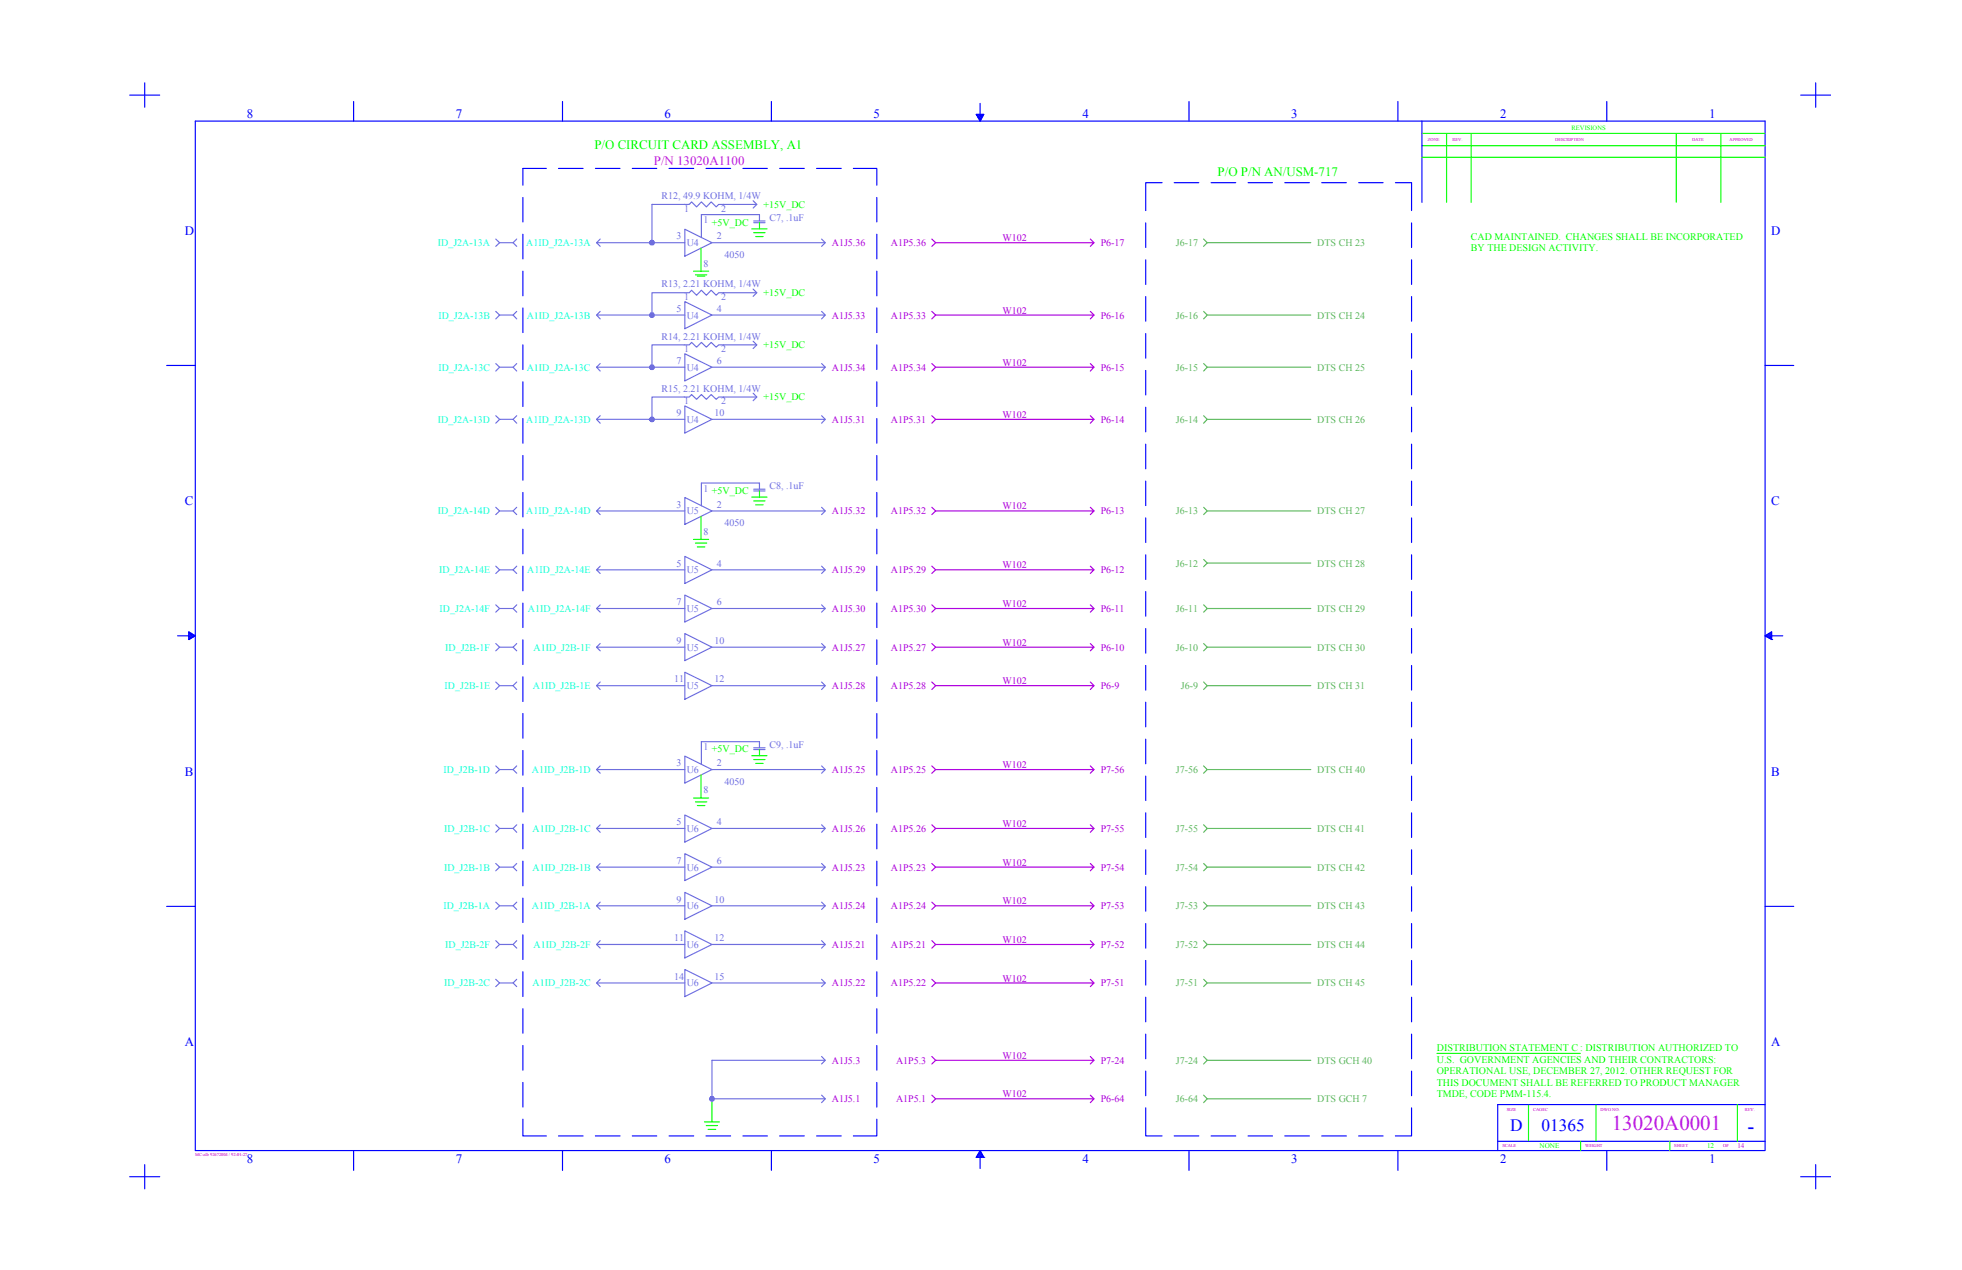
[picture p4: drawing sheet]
<svg xmlns="http://www.w3.org/2000/svg" width="432mm" height="279mm" viewBox="0 0 432 279" stroke-linecap="round" stroke-linejoin="round" font-family="sans-serif">
<!-- layer: Layout -->
<g fill="none" stroke="#00f" stroke-width=".25">
<path d="M31.8 18.2v5.4M399.6 18.2v5.4M28.5 20.9h6.7M43 26.6h345.5v226.5h-345.5zM77.8 22.3v4.3M123.8 22.3v4.3M169.8 22.3v4.3M214.9 25.2h1.6l-.8 1.4-.8-1.4 1 1.1M215.1 25.2l.9 .9M215.2 25.8l.6 .6M215.3 25.2l.8 .8M215.5 26.3l.2 .3"/>
<path d="M215.6 25.2l.6 .6M215.7 22.7v2.5M215.8 25.2l.5 .5M216 25.2l.3 .3M216.3 25.2l.1 .1M216.5 25.2h.1M261.7 22.3v4.3M307.7 22.3v4.3M312.9 26.6v17.9M353.6 22.3v4.3M396.3 20.9h6.6M36.7 80.4h6.3"/>
<path d="M388.5 80.4h6.3M39.1 139.9h2.4M41.5 139l1.5 .9-1.5 .8zM41.5 140l.5 .4M41.5 139.8l.6 .5M41.5 139.5l.8 .8M41.5 139.2l1 1M41.5 139l1.1 1.1M42.1 139.3l.7 .7M42.7 139.7l.2 .2M388.5 139.9l1.4-.9v1.7zM388.8 139.7l-.3 .2"/>
<path d="M389.4 139.3l-.7 .7M389.9 139.9h2.5M389.9 140l-.5 .4M389.9 139.8l-.6 .5M389.9 139.5l-.8 .8M389.9 139.2l-.9 1M389.9 139l-1.1 1.1M41.5 140.7h.1M41.5 140.4l.2 .2M41.5 140.2l.3 .3M389.9 140.7h.1M389.9 140.4l-.1 .2"/>
<path d="M389.9 140.2l-.3 .3M36.7 199.4h6.3M388.5 199.4h6.3M28.5 258.9h6.7M31.8 256.2v5.3M77.8 253.1v4.4M123.8 253.1v4.4M169.8 253.1v4.4M214.9 254.6l.8-1.5 .8 1.5M214.9 254.6h1.6M215.7 254.6v2.5M215.7 253.2l-.2 .2"/>
<path d="M215.8 253.4l-.6 .7M215.9 253.5l-1 1.1M216 253.7l-.9 .9M216.1 253.8l-.8 .8M216.2 254l-.6 .6M216.3 254.1l-.5 .5M216.3 254.3l-.3 .3M216.4 254.4l-.1 .2M216.5 254.6h.1M261.7 253.1v4.4M307.7 253.1v4.4M329.6 251.1h58.9"/>
<path d="M353.6 253.1v4.4M388.5 243h-58.9v10.1M396.3 258.9h6.6M399.6 256.2v5.3"/>
</g>
<g fill="none" stroke="#0f0" stroke-width=".25">
<path d="M312.9 29.4h75.5M312.9 32.1h75.6M312.9 34.6h75.6M318.4 29.4v15.1M323.8 29.4v15.1M368.9 29.4v15.1M378.7 29.4v15.1M316.2 231.7h31.6M336.4 243v8M347.9 251.1v2M351.3 243v8.1M367.5 251.1v2"/>
<path d="M382.4 243v8.1"/>
</g>
<!-- layer: Asset Outline -->
<g fill="none" stroke="#00f" stroke-width=".25">
<path d="M120.2 37.1h-5.1v3.6M122.9 37.1h5.4M131 37.1h5.5M139.2 37.1h5.3M147.2 37.1h5.5M155.4 37.1h5.4M163.5 37.1h5.4M171.6 37.1h5.4M179.7 37.1h5.4M187.8 37.1h5.2v3.6M115.1 43.4v5.4M115.1 51.5v5.5"/>
<path d="M115.1 59.7v5.4M193 43.4v5.4M193 51.5v5.5M193 59.7v5.4M252.2 49v5.5M252.2 57.2v5.4M255.7 40.2h-3.5v6.1M258.4 40.2h5.4M266.5 40.2h5.5M274.7 40.2h5.3M282.8 40.2h5.4M290.9 40.2h5.4"/>
<path d="M299 40.2h5.4M307.1 40.2h3.6v6.1M310.7 49v5.5M310.7 57.2v5.4M115.1 67.7v5.5M115.1 75.9v5.4M193 67.7v5.5M193 75.9v5.4M252.2 65.2v5.5M252.2 73.4v5.4M310.7 65.2v5.5M310.7 73.4v5.4"/>
<path d="M115.1 84v5.4M115.1 92.1v5.4M193 84v5.4M193 92.1v5.4M252.2 81.5v5.4M252.2 89.6v5.4M252.2 97.7v5.4M310.7 81.5v5.4M310.7 89.6v5.4M310.7 97.7v5.4M115.1 100.2v5.4M115.1 108.3v5.4"/>
<path d="M115.1 116.4v5.4M193 100.2v5.4M193 108.3v5.4M193 116.4v5.4M252.2 105.8v5.4M252.2 113.9v5.5M310.7 105.8v5.4M310.7 113.9v5.5M115.1 124.6v5.4M115.1 132.7v5.4M193 124.6v5.4M193 132.7v5.4"/>
<path d="M252.2 122.1v5.4M252.2 130.1v5.5M252.2 138.3v5.4M310.7 122.1v5.4M310.7 130.1v5.5M310.7 138.3v5.4M115.1 140.8v5.4M115.1 148.9v5.4M115.1 157v5.4M193 140.8v5.4M193 148.9v5.4M193 157v5.4"/>
<path d="M252.2 146.4v5.4M252.2 154.5v5.4M310.7 146.4v5.4M310.7 154.5v5.4M115.1 165.1v5.4M115.1 173.2v5.5M193 165.1v5.4M193 173.2v5.5M252.2 162.6v5.4M252.2 170.7v5.4M252.2 178.8v5.4M310.7 162.6v5.4"/>
<path d="M310.7 170.7v5.4M310.7 178.8v5.4M115.1 181.3v5.4M115.1 189.5v5.4M115.1 197.6v5.4M193 181.3v5.4M193 189.5v5.4M193 197.6v5.4M252.2 187v5.4M252.2 195.1v5.4M310.7 187v5.4M310.7 195.1v5.4"/>
<path d="M115.1 205.7v5.4M115.1 213.8v5.4M193 205.7v5.4M193 213.8v5.4M252.2 203.2v5.4M252.2 211.3v5.4M252.2 219.4v5.4M310.7 203.2v5.4M310.7 211.3v5.4M310.7 219.4v5.4M115.1 221.9v5.4M115.1 230v5.4"/>
<path d="M115.1 238.1v5.5M193 221.9v5.4M193 230v5.4M193 238.1v5.5M252.2 227.5v5.4M252.2 235.6v5.5M310.7 227.5v5.4M310.7 235.6v5.5M115.1 246.2v3.7h5.1M122.9 249.9h5.4M131 249.9h5.5M139.2 249.9h5.3"/>
<path d="M147.2 249.9h5.5M155.4 249.9h5.4M163.5 249.9h5.4M171.6 249.9h5.4M179.7 249.9h5.4M193 246.2v3.7h-5.2M252.2 243.7v6.2h3.5M258.4 249.9h5.4M266.5 249.9h5.5M274.7 249.9h5.3M282.8 249.9h5.4M290.9 249.9h5.4"/>
<path d="M299 249.9h5.4M310.7 243.7v6.2h-3.6"/>
</g>
<!-- layer: PWB -->
<g fill="none" stroke="#0f0" stroke-width=".25">
<path d="M152.6 59.7h3.4M154.3 54.6v5.1M165.5 50.3h3.3M165.9 51.2h2.5M166.3 52h1.7M167.1 49v1.3M153 60.5h2.5M153.5 60.8h1.6M152.6 118.7h3.4M153 119.5h2.5M154.3 113.6v5.1M165.5 109.4h3.3"/>
<path d="M165.9 110.2h2.5M166.3 111.1h1.7M167.1 108v1.4M153.5 120.3h1.6M152.6 175.6h3.4M153 176.4h2.5M153.5 177.2h1.6M154.3 170.5v5.1M165.5 166.3h3.3M165.9 167.1h2.5M166.3 168h1.7M167.1 164.9v1.4"/>
<path d="M155 246.8h3.3M155.4 247.6h2.5M155.8 248.5h1.7M156.7 241.7v5.1"/>
</g>
<g fill="none" stroke="#6e6edd" stroke-width=".25">
<path d="M109.1 52.6l.9 .8-.9 .8M110 53.4h2.9M113.7 52.6l-.8 .8 .8 .8M131.3 53.4h19.4M132.1 52.6l-.8 .8 .8 .8M150.7 50.4l6 3-6 3zM156.7 53.4h24.9M165.7 44.2l.9 .8-.9 .8M165.9 49h2.5M165.9 48.6h2.5M166.6 45h-8.4l-.6 .5-1.1-1.1-1 1.1-1.1-1.1-1.1 1.1-1.1-1.1-.5 .6h-8.2v8.4M167.1 48.6v-1.4h-12.7v5.1"/>
<path d="M180.8 52.6l.8 .8-.8 .8M109.1 68.5l.9 .8-.9 .9M109.1 80l.9 .8-.9 .8M110 69.3h2.9M113.7 68.5l-.8 .8 .8 .9M113.7 80l-.8 .8 .8 .8M131.3 69.3h19.4M132.1 68.5l-.8 .8 .8 .9M132.1 80l-.8 .8 .8 .8M150.7 66.4l6 2.9-6 3zM150.7 77.8l6 3-6 3zM156.7 69.3h24.9"/>
<path d="M165.7 75.1l.9 .8-.9 .8M165.7 63.6l.9 .8-.9 .8M166.6 75.9h-8.4l-.6 .5-1.1-1.1-1 1.1-1.1-1.1-1.1 1.1-1.1-1.1-.5 .6h-8.2v4.9M166.6 64.4h-8.4l-.6 .6-1.1-1.1-1 1.1-1.1-1.1-1.1 1.1-1.1-1.1-.5 .5h-8.2v4.9M180.8 68.5l.8 .8-.8 .9M180.8 80l.8 .8-.8 .8M109.1 91.5l.9 .8-.9 .8M110 80.8h2.9M110 92.3h2.9M113.7 91.5l-.8 .8 .8 .8M131.3 80.8h19.4M131.3 92.3h19.4"/>
<path d="M132.1 91.5l-.8 .8 .8 .8M150.7 89.3l6 3-6 3zM156.7 80.8h24.9M156.7 92.3h24.9M165.7 86.5l.9 .8-.9 .9M166.6 87.3h-8.4l-.6 .6-1.1-1.1-1 1.1-1.1-1.1-1.1 1.1-1.1-1.1-.5 .5h-8.2v5M180.8 91.5l.8 .8-.8 .8M109.1 111.6l.9 .8-.9 .8M110 112.4h2.9M113.7 111.6l-.8 .8 .8 .8M131.3 112.4h19.4M132.1 111.6l-.8 .8 .8 .8"/>
<path d="M150.7 109.4l6 3-6 3zM156.7 112.4h24.9M165.9 108h2.5M165.9 107.6h2.5M167.1 107.6v-1.3h-12.7v5M180.8 111.6l.8 .8-.8 .8M109.1 124.6l.9 .8-.9 .8M109.1 133.1l.9 .8-.9 .8M110 125.4h2.9M110 133.9h2.9M113.7 124.6l-.8 .8 .8 .8M113.7 133.1l-.8 .8 .8 .8"/>
<path d="M131.3 125.4h19.4M131.3 133.9h19.4M132.1 124.6l-.8 .8 .8 .8M132.1 133.1l-.8 .8 .8 .8M150.7 122.4l6 3-6 3zM150.7 130.9l6 3-6 2.9zM150.7 139.4l6 3-6 2.9zM156.7 125.4h24.9M156.7 133.9h24.9M180.8 124.6l.8 .8-.8 .8M180.8 133.1l.8 .8-.8 .8M109.1 141.6l.9 .8-.9 .8"/>
<path d="M109.1 150l.9 .8-.9 .9M110 142.4h2.9M110 150.8h2.9M113.7 141.6l-.8 .8 .8 .8M113.7 150l-.8 .8 .8 .9M131.3 142.4h19.4M131.3 150.8h19.4M132.1 141.6l-.8 .8 .8 .8M132.1 150l-.8 .8 .8 .9M150.7 147.9l6 2.9-6 3.1zM156.7 142.4h24.9M156.7 150.8h24.9"/>
<path d="M180.8 141.6l.8 .8-.8 .8M180.8 150l.8 .8-.8 .9M109.1 168.5l.9 .8-.9 .8M110 169.3h2.9M113.7 168.5l-.8 .8 .8 .8M131.3 169.3h19.4M132.1 168.5l-.8 .8 .8 .8M150.7 166.3l6 3-6 3zM150.7 179.3l6 3-6 3zM156.7 169.3h24.9M165.9 164.9h2.5M165.9 164.5h2.5"/>
<path d="M167.1 164.5v-1.3h-12.7v5M180.8 168.5l.8 .8-.8 .8M109.1 181.5l.9 .8-.9 .8M109.1 190l.9 .8-.9 .8M109.1 198.5l.9 .8-.9 .8M110 182.3h2.9M110 190.8h2.9M110 199.3h2.9M113.7 181.5l-.8 .8 .8 .8M113.7 190l-.8 .8 .8 .8M113.7 198.5l-.8 .8 .8 .8M131.3 182.3h19.4"/>
<path d="M131.3 190.8h19.4M131.3 199.3h19.4M132.1 181.5l-.8 .8 .8 .8M132.1 190l-.8 .8 .8 .8M132.1 198.5l-.8 .8 .8 .8M150.7 187.8l6 3-6 2.9zM150.7 196.3l6 3-6 2.9zM156.7 182.3h24.9M156.7 190.8h24.9M156.7 199.3h24.9M180.8 181.5l.8 .8-.8 .8M180.8 190l.8 .8-.8 .8"/>
<path d="M180.8 198.5l.8 .8-.8 .8M109.1 206.9l.9 .9-.9 .8M109.1 215.4l.9 .9-.9 .8M110 207.8h2.9M110 216.3h2.9M113.7 206.9l-.8 .9 .8 .8M113.7 215.4l-.8 .9 .8 .8M131.3 207.8h19.4M131.3 216.3h19.4M132.1 206.9l-.8 .9 .8 .8M132.1 215.4l-.8 .9 .8 .8M150.7 204.8l6 3-6 2.9z"/>
<path d="M150.7 213.3l6 3-6 3zM156.7 207.8h24.9M156.7 216.3h24.9M180.8 206.9l.8 .9-.8 .8M180.8 215.4l.8 .9-.8 .8M180.8 232.4l.8 .9-.8 .8M181.6 233.3h-24.9v8.4h24.9M180.8 240.9l.8 .8-.8 .9"/>
</g>
<!-- layer: A1J5 -->
<g fill="none" stroke="#a500dd" stroke-width=".25">
<path d="M205.1 52.6l.8 .8-.8 .8M205.9 53.4h34.9l-.8 .8M240 52.6l.8 .8M205.1 68.5l.8 .8-.8 .9M205.1 80l.8 .8-.8 .8M205.9 69.3h34.9l-.8 .9M240 68.5l.8 .8M240 80l.8 .8M205.1 91.5l.8 .8-.8 .8M205.9 80.8h34.9l-.8 .8M205.9 92.3h34.9l-.8 .8M240 91.5l.8 .8"/>
<path d="M205.1 111.6l.8 .8-.8 .8M205.9 112.4h34.9l-.8 .8M240 111.6l.8 .8M205.1 124.6l.8 .8-.8 .8M205.1 133.1l.8 .8-.8 .8M205.9 125.4h34.9l-.8 .8M205.9 133.9h34.9l-.8 .8M240 124.6l.8 .8M240 133.1l.8 .8M205.1 141.6l.8 .8-.8 .8M205.1 150l.8 .8-.8 .9M205.9 142.4h34.9l-.8 .8"/>
<path d="M205.9 150.8h34.9l-.8 .9M240 141.6l.8 .8M240 150l.8 .8M205.1 168.5l.8 .8-.8 .8M205.9 169.3h34.9l-.8 .8M240 168.5l.8 .8M205.1 181.5l.8 .8-.8 .8M205.1 190l.8 .8-.8 .8M205.1 198.5l.8 .8-.8 .8M205.9 182.3h34.9l-.8 .8M205.9 190.8h34.9l-.8 .8M205.9 199.3h34.9l-.8 .8"/>
<path d="M240 181.5l.8 .8M240 190l.8 .8M240 198.5l.8 .8M205.1 206.9l.8 .9-.8 .8M205.1 215.4l.8 .9-.8 .8M205.9 207.8h34.9l-.8 .8M205.9 216.3h34.9l-.8 .8M240 206.9l.8 .9M240 215.4l.8 .9M205.1 232.4l.8 .9-.8 .8M205.9 233.3h34.9l-.8 .8M240 232.4l.8 .9"/>
<path d="M205.1 240.9l.8 .8-.8 .9M205.9 241.7h34.9l-.8 .9M240 240.9l.8 .8"/>
</g>
<!-- layer: Viper Asset -->
<g fill="none" stroke="#5cb85c" stroke-width=".25">
<path d="M264.9 52.6l.8 .8-.8 .8M265.7 53.4h22.8M264.9 68.5l.8 .8-.8 .9M264.9 80l.8 .8-.8 .8M265.7 69.3h22.8M264.9 91.5l.8 .8-.8 .8M265.7 80.8h22.8M265.7 92.3h22.8M264.9 111.6l.8 .8-.8 .8M265.7 112.4h22.8M264.9 123.1l.8 .8-.8 .8M264.9 133.1l.8 .8-.8 .8"/>
<path d="M265.7 123.9h22.8M265.7 133.9h22.8M264.9 141.6l.8 .8-.8 .8M264.9 150l.8 .8-.8 .9M265.7 142.4h22.8M265.7 150.8h22.8M264.9 168.5l.8 .8-.8 .8M265.7 169.3h22.8M264.9 181.5l.8 .8-.8 .8M264.9 190l.8 .8-.8 .8M264.9 198.5l.8 .8-.8 .8M265.7 182.3h22.8"/>
<path d="M265.7 190.8h22.8M265.7 199.3h22.8M264.9 206.9l.8 .9-.8 .8M264.9 215.4l.8 .9-.8 .8M265.7 207.8h22.8M265.7 216.3h22.8M264.9 232.4l.8 .9-.8 .8M265.7 233.3h22.8M264.9 240.9l.8 .8-.8 .9M265.7 241.7h22.8"/>
</g>
<!-- layer: PWB -->
<g fill="#6e6edd" stroke="#6e6edd" stroke-width=".22">
<path d="M143 92.3l.1 .2 .4-.2zM143.1 92.5l.4-.2-.3 .4zM143.5 92.3l-.3 .4 .3 .1z"/>
<path d="M143.5 92.3v.5l.2-.1zM143.5 92.3l.4 .2-.2 .2zM143.5 92.3l.4 .2v-.2z"/>
<path d="M143.5 92.3h.4v-.3zM143.7 91.8l.2 .2-.4 .3zM143.5 91.8v.5l.2-.5z"/>
<path d="M143.2 91.8l.3 .5v-.5zM143.2 91.8l.3 .5-.4-.3zM143.1 92l-.1 .3h.5z"/>
<path d="M143 80.8l.1 .2 .4-.2zM143.1 81l.4-.2-.3 .4zM143.5 80.8l-.3 .4 .3 .1z"/>
<path d="M143.5 80.8v.5l.2-.1zM143.5 80.8l.4 .2-.2 .2zM143.5 80.8l.4 .2v-.2z"/>
<path d="M143.5 80.8h.4v-.2zM143.7 80.4l.2 .2-.4 .2zM143.5 80.3v.5l.2-.4z"/>
<path d="M143.2 80.4l.3 .4v-.5zM143.2 80.4l.3 .4-.4-.2zM143.1 80.6l-.1 .2h.5z"/>
<path d="M143 69.3l.1 .3 .4-.3zM143.1 69.6l.4-.3-.3 .4zM143.5 69.3l-.3 .4 .3 .1z"/>
<path d="M143.5 69.3v.5l.2-.1zM143.5 69.3l.4 .3-.2 .1zM143.5 69.3l.4 .3v-.3z"/>
<path d="M143.5 69.3h.4v-.2zM143.7 68.9l.2 .2-.4 .2zM143.5 68.8v.5l.2-.4z"/>
<path d="M143.2 68.9l.3 .4v-.5zM143.2 68.9l.3 .4-.4-.2zM143.1 69.1l-.1 .2h.5z"/>
<path d="M143 53.4l.1 .3 .4-.3zM143.1 53.7l.4-.3-.3 .4zM143.5 53.4l-.3 .4 .3 .1z"/>
<path d="M143.5 53.4v.5l.2-.1zM143.5 53.4l.4 .3-.2 .1zM143.5 53.4l.4 .3v-.3z"/>
<path d="M143.5 53.4h.4v-.3zM143.7 53l.2 .1-.4 .3zM143.5 52.9v.5l.2-.4z"/>
<path d="M143.2 53l.3 .4v-.5zM143.2 53l.3 .4-.4-.3zM143.1 53.1l-.1 .3h.5z"/>
<path d="M156.2 241.7l.1 .3 .4-.3zM156.3 242l.4-.3-.3 .5zM156.7 241.7l-.3 .5h.3z"/>
<path d="M156.7 241.7v.5h.2zM156.7 241.7l.4 .3-.2 .2zM156.7 241.7l.4 .3 .1-.3z"/>
<path d="M156.7 241.7h.5l-.1-.2zM156.9 241.3l.2 .2-.4 .2zM156.7 241.3v.4l.2-.4z"/>
<path d="M156.4 241.3l.3 .4v-.4zM156.4 241.3l.3 .4-.4-.2zM156.3 241.5l-.1 .2h.5z"/>
</g>
<text font-size="4.6" fill="#f0f" x="354.7" y="248.6">13020A0001</text>
<text font-size="4.6" fill="#00f" x="384.6" y="249.3">-</text>
<g font-size="3.8" fill="#00f">
<text x="332.4" y="248.9">D</text>
<text x="339.3" y="248.9">01365</text>
</g>
<g font-size="2.8" fill="#00f">
<text x="54.3" y="26">8</text>
<text x="100.3" y="26">7</text>
<text x="146.3" y="26">6</text>
<text x="192.2" y="26">5</text>
<text x="238.2" y="26">4</text>
<text x="284.2" y="26">3</text>
<text x="330.2" y="26">2</text>
<text x="376.1" y="26">1</text>
<text x="40.7" y="51.6">D</text>
<text x="389.8" y="51.6">D</text>
<text x="40.7" y="111.1">C</text>
<text x="389.8" y="111.1">C</text>
<text x="40.7" y="170.6">B</text>
<text x="389.8" y="170.6">B</text>
<text x="40.7" y="230.1">A</text>
<text x="389.8" y="230.1">A</text>
<text x="54.3" y="255.8">8</text>
<text x="100.3" y="255.8">7</text>
<text x="146.3" y="255.8">6</text>
<text x="192.2" y="255.8">5</text>
<text x="238.2" y="255.8">4</text>
<text x="284.2" y="255.8">3</text>
<text x="330.2" y="255.8">2</text>
<text x="376.1" y="255.8">1</text>
</g>
<g font-size="2.8" fill="#0f0">
<text x="130.8" y="32.8">P/O CIRCUIT CARD ASSEMBLY, A1</text>
<text x="268" y="38.7">P/O P/N AN/USM-717</text>
</g>
<text font-size="2.8" fill="#f0f" x="143.9" y="36.3">P/N 13020A1100</text>
<g font-size="2.2" fill="#6e6edd">
<text x="145.6" y="43.8">R12, 49.9 KOHM, 1/4W</text>
<text x="150.6" y="46.5">1</text>
<text x="158.7" y="46.5">2</text>
<text x="148.9" y="52.7">3</text>
<text x="154.8" y="49.1">1 +5V_DC</text>
<text x="157.8" y="52.7">2</text>
<text x="169.3" y="48.6">C7, .1uF</text>
<text x="151.1" y="54.2">U4</text>
<text x="154.8" y="58.6">8</text>
<text x="159.5" y="56.7">4050</text>
<text x="145.6" y="63.2">R13, 2.21 KOHM, 1/4W</text>
<text x="150.6" y="66">1</text>
<text x="158.7" y="66">2</text>
<text x="148.9" y="68.6">5</text>
<text x="151.1" y="70.1">U4</text>
<text x="157.8" y="68.6">4</text>
<text x="145.6" y="74.7">R14, 2.21 KOHM, 1/4W</text>
<text x="150.6" y="77.4">1</text>
<text x="158.7" y="77.4">2</text>
<text x="148.9" y="80.1">7</text>
<text x="151.1" y="81.5">U4</text>
<text x="157.8" y="80.1">6</text>
<text x="145.6" y="86.2">R15, 2.21 KOHM, 1/4W</text>
<text x="150.6" y="88.9">1</text>
<text x="158.7" y="88.9">2</text>
<text x="148.9" y="91.5">9</text>
<text x="151.1" y="93">U4</text>
<text x="157.2" y="91.5">10</text>
<text x="169.3" y="107.6">C8, .1uF</text>
<text x="148.9" y="111.7">3</text>
<text x="151.1" y="113.2">U5</text>
<text x="154.8" y="108.1">1 +5V_DC</text>
<text x="157.8" y="111.7">2</text>
<text x="154.8" y="117.7">8</text>
<text x="159.5" y="115.8">4050</text>
<text x="148.9" y="124.6">5</text>
<text x="157.8" y="124.6">4</text>
<text x="151.1" y="126.1">U5</text>
<text x="148.9" y="133.2">7</text>
<text x="151.1" y="134.6">U5</text>
<text x="157.8" y="133.2">6</text>
<text x="148.9" y="141.7">9</text>
<text x="151.1" y="143.1">U5</text>
<text x="157.2" y="141.7">10</text>
<text x="148.4" y="150.1">11</text>
<text x="151.1" y="151.6">U5</text>
<text x="157.2" y="150.1">12</text>
<text x="154.8" y="165">1 +5V_DC</text>
<text x="169.3" y="164.5">C9, .1uF</text>
<text x="148.9" y="168.6">3</text>
<text x="151.1" y="170.1">U6</text>
<text x="157.8" y="168.6">2</text>
<text x="159.5" y="172.6">4050</text>
<text x="154.8" y="174.6">8</text>
<text x="148.9" y="181.5">5</text>
<text x="151.1" y="183">U6</text>
<text x="157.8" y="181.5">4</text>
<text x="148.9" y="190">7</text>
<text x="151.1" y="191.5">U6</text>
<text x="157.8" y="190">6</text>
<text x="148.9" y="198.6">9</text>
<text x="151.1" y="200">U6</text>
<text x="157.2" y="198.6">10</text>
<text x="148.4" y="207">11</text>
<text x="151.1" y="208.5">U6</text>
<text x="157.2" y="207">12</text>
<text x="148.4" y="215.5">14</text>
<text x="157.2" y="215.5">15</text>
<text x="151.1" y="217">U6</text>
</g>
<g font-size="2.2" fill="#0f0">
<text x="168" y="45.7">+15V_DC</text>
<text x="323.7" y="52.7">CAD MAINTAINED. CHANGES SHALL BE INCORPORATED</text>
<text x="323.7" y="55.2">BY THE DESIGN ACTIVITY.</text>
<text x="168" y="65.2">+15V_DC</text>
<text x="168" y="76.6">+15V_DC</text>
<text x="168" y="88.1">+15V_DC</text>
<text x="316.2" y="231.3">DISTRIBUTION STATEMENT C : DISTRIBUTION AUTHORIZED TO</text>
<text x="316.2" y="233.8">U.S. GOVERNMENT AGENCIES AND THEIR CONTRACTORS:</text>
<text x="316.2" y="236.3">OPERATIONAL USE, DECEMBER 27, 2012. OTHER REQUEST FOR</text>
<text x="316.2" y="238.9">THIS DOCUMENT SHALL BE REFERRED TO PRODUCT MANAGER</text>
<text x="316.2" y="241.4">TMDE, CODE PMM-115.4.</text>
</g>
<g font-size="2.2" fill="#a500dd">
<text x="220.6" y="53.1">W102</text>
<text x="183.1" y="54.2">A1J5.36</text>
<text x="196.1" y="54.2">A1P5.36</text>
<text x="242.2" y="54.2">P6-17</text>
<text x="183.1" y="70.1">A1J5.33</text>
<text x="196.1" y="70.1">A1P5.33</text>
<text x="220.6" y="69">W102</text>
<text x="242.2" y="70.1">P6-16</text>
<text x="183.1" y="81.5">A1J5.34</text>
<text x="196.1" y="81.5">A1P5.34</text>
<text x="220.6" y="80.5">W102</text>
<text x="242.2" y="81.5">P6-15</text>
<text x="183.1" y="93">A1J5.31</text>
<text x="196.1" y="93">A1P5.31</text>
<text x="220.6" y="92">W102</text>
<text x="242.2" y="93">P6-14</text>
<text x="183.1" y="113.2">A1J5.32</text>
<text x="196.1" y="113.2">A1P5.32</text>
<text x="220.6" y="112.1">W102</text>
<text x="242.2" y="113.2">P6-13</text>
<text x="220.6" y="125.1">W102</text>
<text x="183.1" y="126.1">A1J5.29</text>
<text x="196.1" y="126.1">A1P5.29</text>
<text x="242.2" y="126.1">P6-12</text>
<text x="183.1" y="134.6">A1J5.30</text>
<text x="196.1" y="134.6">A1P5.30</text>
<text x="220.6" y="133.5">W102</text>
<text x="242.2" y="134.6">P6-11</text>
<text x="183.1" y="143.1">A1J5.27</text>
<text x="196.1" y="143.1">A1P5.27</text>
<text x="220.6" y="142">W102</text>
<text x="242.2" y="143.1">P6-10</text>
<text x="183.1" y="151.6">A1J5.28</text>
<text x="196.1" y="151.6">A1P5.28</text>
<text x="220.6" y="150.6">W102</text>
<text x="242.2" y="151.6">P6-9</text>
<text x="183.1" y="170.1">A1J5.25</text>
<text x="196.1" y="170.1">A1P5.25</text>
<text x="220.6" y="169">W102</text>
<text x="242.2" y="170.1">P7-56</text>
<text x="183.1" y="183">A1J5.26</text>
<text x="196.1" y="183">A1P5.26</text>
<text x="220.6" y="182">W102</text>
<text x="242.2" y="183">P7-55</text>
<text x="183.1" y="191.5">A1J5.23</text>
<text x="196.1" y="191.5">A1P5.23</text>
<text x="220.6" y="190.4">W102</text>
<text x="242.2" y="191.5">P7-54</text>
<text x="183.1" y="200">A1J5.24</text>
<text x="196.1" y="200">A1P5.24</text>
<text x="220.6" y="198.9">W102</text>
<text x="242.2" y="200">P7-53</text>
<text x="183.1" y="208.5">A1J5.21</text>
<text x="196.1" y="208.5">A1P5.21</text>
<text x="220.6" y="207.4">W102</text>
<text x="242.2" y="208.5">P7-52</text>
<text x="220.6" y="216">W102</text>
<text x="183.1" y="217">A1J5.22</text>
<text x="196.1" y="217">A1P5.22</text>
<text x="242.2" y="217">P7-51</text>
<text x="220.6" y="232.9">W102</text>
<text x="183.1" y="234">A1J5.3</text>
<text x="197.2" y="234">A1P5.3</text>
<text x="242.2" y="234">P7-24</text>
<text x="183.1" y="242.5">A1J5.1</text>
<text x="197.2" y="242.5">A1P5.1</text>
<text x="220.6" y="241.4">W102</text>
<text x="242.2" y="242.5">P6-64</text>
</g>
<g font-size="2.2" fill="#0ff">
<text x="96.4" y="54.2">ID_J2A-13A</text>
<text x="115.8" y="54.2">A1ID_J2A-13A</text>
<text x="96.5" y="70.1">ID_J2A-13B</text>
<text x="115.9" y="70.1">A1ID_J2A-13B</text>
<text x="96.5" y="81.5">ID_J2A-13C</text>
<text x="115.9" y="81.5">A1ID_J2A-13C</text>
<text x="96.4" y="93">ID_J2A-13D</text>
<text x="115.8" y="93">A1ID_J2A-13D</text>
<text x="96.4" y="113.2">ID_J2A-14D</text>
<text x="115.8" y="113.2">A1ID_J2A-14D</text>
<text x="96.6" y="126.1">ID_J2A-14E</text>
<text x="116" y="126.1">A1ID_J2A-14E</text>
<text x="96.7" y="134.6">ID_J2A-14F</text>
<text x="116.2" y="134.6">A1ID_J2A-14F</text>
<text x="98" y="143.1">ID_J2B-1F</text>
<text x="117.4" y="143.1">A1ID_J2B-1F</text>
<text x="97.8" y="151.6">ID_J2B-1E</text>
<text x="117.3" y="151.6">A1ID_J2B-1E</text>
<text x="97.6" y="170.1">ID_J2B-1D</text>
<text x="117.1" y="170.1">A1ID_J2B-1D</text>
<text x="97.7" y="183">ID_J2B-1C</text>
<text x="117.2" y="183">A1ID_J2B-1C</text>
<text x="97.7" y="191.5">ID_J2B-1B</text>
<text x="117.2" y="191.5">A1ID_J2B-1B</text>
<text x="97.6" y="200">ID_J2B-1A</text>
<text x="117.1" y="200">A1ID_J2B-1A</text>
<text x="98" y="208.5">ID_J2B-2F</text>
<text x="117.4" y="208.5">A1ID_J2B-2F</text>
<text x="97.7" y="217">ID_J2B-2C</text>
<text x="117.2" y="217">A1ID_J2B-2C</text>
</g>
<g font-size="2.2" fill="#5cb85c">
<text x="258.8" y="54.2">J6-17</text>
<text x="289.9" y="54.2">DTS CH 23</text>
<text x="258.8" y="70.1">J6-16</text>
<text x="289.9" y="70.1">DTS CH 24</text>
<text x="258.8" y="81.5">J6-15</text>
<text x="289.9" y="81.5">DTS CH 25</text>
<text x="258.8" y="93">J6-14</text>
<text x="289.9" y="93">DTS CH 26</text>
<text x="258.8" y="113.2">J6-13</text>
<text x="289.9" y="113.2">DTS CH 27</text>
<text x="258.8" y="124.6">J6-12</text>
<text x="289.9" y="124.6">DTS CH 28</text>
<text x="258.8" y="134.6">J6-11</text>
<text x="289.9" y="134.6">DTS CH 29</text>
<text x="258.8" y="143.1">J6-10</text>
<text x="289.9" y="143.1">DTS CH 30</text>
<text x="259.9" y="151.6">J6-9</text>
<text x="289.9" y="151.6">DTS CH 31</text>
<text x="258.8" y="170.1">J7-56</text>
<text x="289.9" y="170.1">DTS CH 40</text>
<text x="258.8" y="183">J7-55</text>
<text x="289.9" y="183">DTS CH 41</text>
<text x="258.8" y="191.5">J7-54</text>
<text x="289.9" y="191.5">DTS CH 42</text>
<text x="258.8" y="200">J7-53</text>
<text x="289.9" y="200">DTS CH 43</text>
<text x="258.8" y="208.5">J7-52</text>
<text x="289.9" y="208.5">DTS CH 44</text>
<text x="258.8" y="217">J7-51</text>
<text x="289.9" y="217">DTS CH 45</text>
<text x="258.8" y="234">J7-24</text>
<text x="289.9" y="234">DTS GCH 40</text>
<text x="258.8" y="242.5">J6-64</text>
<text x="289.9" y="242.5">DTS GCH 7</text>
</g>
<g font-size="1.6" fill="#0f0">
<text x="338.9" y="252.7">NONE</text>
<text x="375.7" y="252.7">12</text>
</g>
<text font-size="1.6" fill="#f0f" x="382.4" y="252.7">14</text>
<text font-size="1.4" fill="#0f0" x="345.9" y="28.5">REVISIONS</text>
<g font-size="1" fill="#f00">
<text x="314.3" y="31">ZONE</text>
<text x="319.7" y="31">REV.</text>
<text x="342.3" y="31">DESCRIPTION</text>
<text x="372.4" y="31">DATE</text>
<text x="380.6" y="31">APPROVED</text>
<text x="331.6" y="244.4">SIZE</text>
<text x="337.4" y="244.4">CAGEC</text>
<text x="352.3" y="244.4">DWG NO.</text>
<text x="384" y="244.4">REV.</text>
<text x="43" y="254.3">MC-alb 92672004 / 92-01-27</text>
<text x="330.6" y="252.4">SCALE</text>
<text x="348.9" y="252.4">WEIGHT</text>
<text x="368.5" y="252.4">SHEET</text>
<text x="379.2" y="252.4">OF</text>
</g>
</svg>
